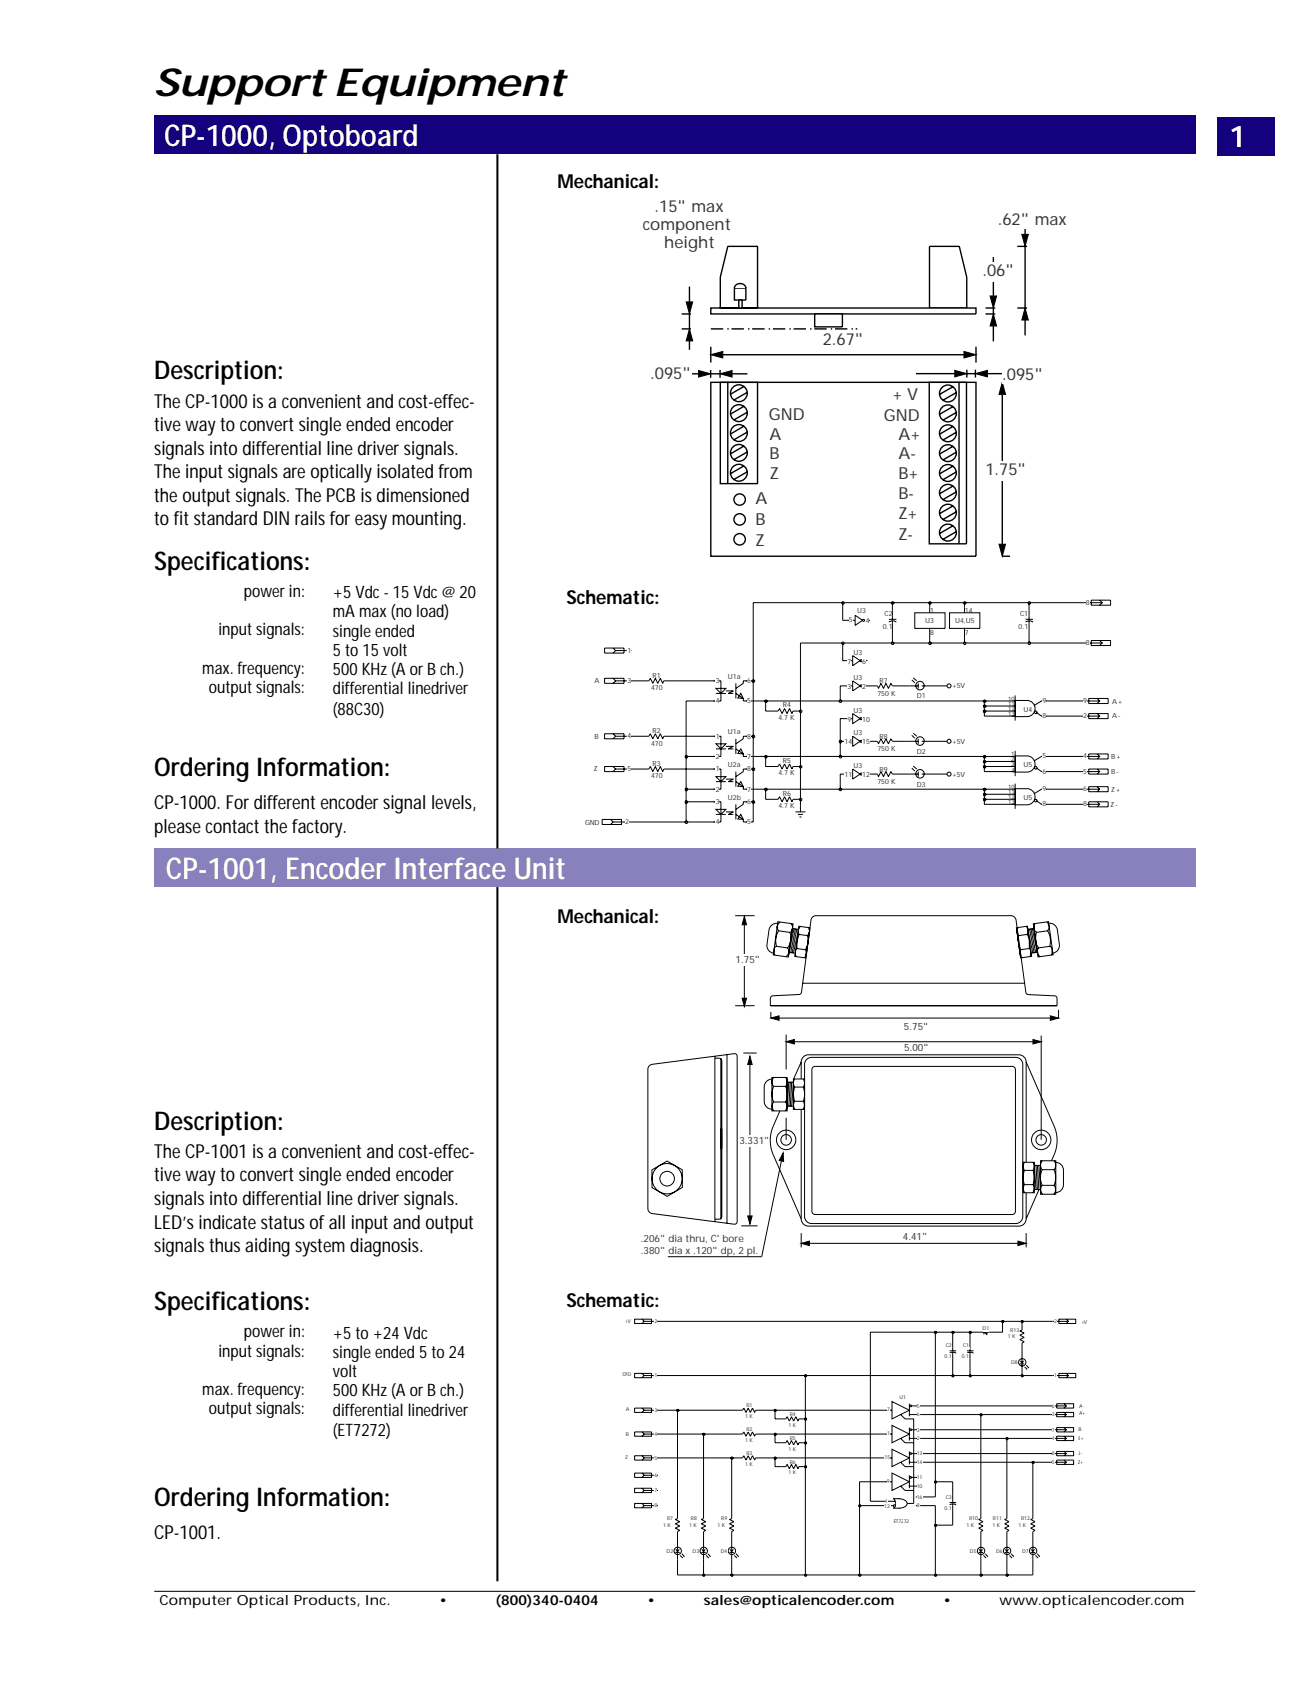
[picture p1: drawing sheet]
<svg xmlns="http://www.w3.org/2000/svg" width="216mm" height="279mm" viewBox="0 0 216 279" stroke-linecap="round" stroke-linejoin="round" font-family="sans-serif">
<path d="M25.4 262h171.4" fill="none" stroke="#000" stroke-width=".17"/>
<g fill="#13017d">
<path d="M25.4 19.1h171.4v6.3h-171.4z"/>
<path d="M200.4 19.3h9.6v6.3h-9.6z"/>
</g>
<path d="M117.1 63h43.6v28.6h-43.6z" fill="none" stroke="#000" stroke-width=".23"/>
<path d="M153 62.9h6.2v26.6h-6.2z" fill="#fff"/>
<g fill="none" stroke="#000" stroke-width=".23">
<path d="M153.1 40.6h4.9l1.2 5v5.1h-6.1zM118.6 63h6.2v16.6h-6.2zM119.9 63v16.6M122.5 76.7l-2.2 1.3M122.5 73.4l-2.2 1.3M122.5 70.2l-2.2 1.3M122.5 66.9l-2.2 1.3M122.5 63.6l-2.2 1.3M123.1 77.7l-2.2 1.2M123.1 74.4l-2.2 1.3M123.1 71.1l-2.2 1.3M123.1 67.9l-2.2 1.2"/>
<path d="M123.1 64.6l-2.2 1.3M153 63h6.2v26.5h-6.2zM156.9 63.7l-2.2 1.2M156.9 66.9l-2.2 1.3M156.9 70.2l-2.2 1.3M156.9 73.5l-2.2 1.3M156.9 76.8l-2.2 1.2M157.5 64.6l-2.2 1.3M157.5 67.9l-2.2 1.3M157.5 71.2l-2.2 1.3M157.5 74.5l-2.2 1.2M157.5 77.7l-2.2 1.3"/>
<path d="M157.9 63v26.5M156.9 80l-2.2 1.3M156.9 83.3l-2.2 1.3M156.9 86.6l-2.2 1.3M157.5 81l-2.2 1.3M157.5 84.3l-2.2 1.2M157.5 87.5l-2.2 1.3"/>
<circle cx="121.7" cy="77.8" r="1.39"/>
<circle cx="121.7" cy="68" r="1.39"/>
<circle cx="121.7" cy="71.3" r="1.39"/>
<circle cx="121.7" cy="64.7" r="1.39"/>
<circle cx="121.7" cy="74.6" r="1.39"/>
<circle cx="156.1" cy="77.9" r="1.39"/>
<circle cx="156.1" cy="64.8" r="1.39"/>
<circle cx="156.1" cy="68.1" r="1.39"/>
<circle cx="156.1" cy="71.3" r="1.39"/>
<circle cx="156.1" cy="74.6" r="1.39"/>
<circle cx="156.1" cy="84.4" r="1.39"/>
<circle cx="156.1" cy="81.1" r="1.39"/>
<circle cx="156.1" cy="87.7" r="1.39"/>
</g>
<path d="M117 50.7h43.7v1h-43.7z" fill="#fff"/>
<path d="M117.1 50.7h43.6v1h-43.6zM119.9 40.6h4.9v10.1h-6.2v-5.1z" fill="none" stroke="#000" stroke-width=".23"/>
<path d="M120.9 47.4h1.9v2h-1.9z" fill="#fff"/>
<path d="M120.9 47.4h1.9v2h-1.9z" fill="none" stroke="#000" stroke-width=".23"/>
<path d="M121.1 47l.5-.3h.4a.83 .83 0 0 1 .8 .7h-1.9z" fill="#fff"/>
<path d="M120.9 47.4a.87 .87 0 0 1 .8-.7h.4l.4 .2 .3 .5" fill="none" stroke="#000" stroke-width=".23"/>
<circle cx="121.8" cy="82.2" r="1.05" fill="#fff"/>
<circle cx="121.8" cy="82.2" r=".94" fill="none" stroke="#000" stroke-width=".23"/>
<circle cx="121.8" cy="85.5" r="1.06" fill="#fff"/>
<circle cx="121.8" cy="85.5" r=".94" fill="none" stroke="#000" stroke-width=".23"/>
<circle cx="121.8" cy="88.8" r="1.06" fill="#fff"/>
<circle cx="121.8" cy="88.8" r=".94" fill="none" stroke="#000" stroke-width=".23"/>
<path d="M121.7 49.4h.5v1.3h-.5z" fill="#fff"/>
<path d="M117.1 57.1v2.6M119 58.4h39.8M121.7 49.4h.5v1.3h-.5zM160.7 57.1v2.6" fill="none" stroke="#000" stroke-width=".23"/>
<path d="M117 58.4l2-.5v1zM158.7 57.9l2 .5-2 .5z" fill="#000"/>
<path d="M117.1 58.4l1.9-.5v1zM158.8 57.9l1.9 .5-1.9 .5z" fill="none" stroke="#000" stroke-width=".16"/>
<path d="M135.5 54.6h6.8v3.2h-6.8z" fill="#fff"/>
<path d="M165.1 63h1.2M165.1 64.9v24.7M165.1 91.6h1.2" fill="none" stroke="#000" stroke-width=".23"/>
<path d="M165.1 62.9l.5 2h-1.1zM164.5 89.6h1.1l-.5 2z" fill="#000"/>
<path d="M165.1 62.9l.5 2h-1.1zM164.5 89.6h1.1l-.5 2z" fill="none" stroke="#000" stroke-width=".16"/>
<path d="M162.3 75.9h6.8v3.2h-6.8z" fill="#fff"/>
<path d="M162.3 51.7h1.6M162.3 50.7h1.6M163.6 42.3v6.4M163.6 50.7v1M163.6 53.7v2.5" fill="none" stroke="#000" stroke-width=".23"/>
<path d="M163.6 51.7l.5 2h-1.1zM163 48.7h1.1l-.5 2z" fill="#000"/>
<path d="M163.1 48.7h1l-.5 2zM163.6 51.7l.5 2h-1z" fill="none" stroke="#000" stroke-width=".16"/>
<path d="M161.8 43.1h5.2v3.2h-5.2z" fill="#fff"/>
<path d="M168.8 36.1v2.5M167.5 50.7h1.6M167.5 40.6h1.6M168.8 40.6v10.1M168.8 52.7v2.5" fill="none" stroke="#000" stroke-width=".23"/>
<path d="M168.8 50.7l.5 2h-1zM168.3 38.6h1l-.5 2z" fill="#000"/>
<path d="M168.3 38.6h1l-.5 2zM168.8 50.7l.5 2h-1z" fill="none" stroke="#000" stroke-width=".16"/>
<path d="M164.3 34.8h11.5v2.9h-11.5z" fill="#fff"/>
<g fill="none" stroke="#000" stroke-width=".23">
<path d="M117.1 54.2h2M119.8 54.2h.2M120.5 54.2h2M123.2 54.2h.2M123.9 54.2h2M126.6 54.2h.2M127.3 54.2h2M130 54.2h.2M130.7 54.2h2M133.4 54.2h.2M134.1 54.2h2M136.8 54.2h.2"/>
<path d="M137.5 54.2h2M140.2 54.2h.3M140.9 54.2h.3"/>
</g>
<path d="M134.2 51.7h4.5v2.1h-4.5z" fill="#fff"/>
<path d="M112.3 51.7h1.5M112.3 54.2h1.5M113.5 47.2v2.5M113.5 51.7v2.5M113.5 56.1v1.5M134.2 51.7h4.5v2.1h-4.5z" fill="none" stroke="#000" stroke-width=".23"/>
<path d="M113 49.7h1.1l-.6 2zM113.5 54.1l.6 2h-1.1z" fill="#000"/>
<path d="M113 49.7h1.1l-.6 2zM113.5 54.1l.6 2h-1.1z" fill="none" stroke="#000" stroke-width=".16"/>
<g fill="#fff">
<path d="M126.6 66.9h5.7v2.9h-5.7z"/>
<path d="M126.7 70.2h1.7v2.9h-1.7z"/>
<path d="M126.7 73.3h1.6v2.9h-1.6z"/>
<path d="M126.8 76.5h1.2v3h-1.2z"/>
<path d="M124.4 80.8h1.8v2.9h-1.8z"/>
<path d="M124.4 84.2h1.6v3h-1.6z"/>
<path d="M124.4 87.6h1.2v3h-1.2z"/>
<path d="M147 63.6h4v3h-4z"/>
<path d="M145.6 67h5.7v3h-5.7z"/>
<path d="M148 70.2h3.3v2.9h-3.3z"/>
<path d="M148 73.3h2.6v2.9h-2.6z"/>
<path d="M148 76.5h3.1v3h-3.1z"/>
<path d="M148 80h2.4v2.9h-2.4z"/>
<path d="M148 83.2h2.9v3h-2.9z"/>
<path d="M148 86.7h2.2v2.9h-2.2z"/>
</g>
<path d="M108.7 61.5h6.4M117 60.9v1.3M117 61.5h1.6M118.6 60.9v1.3M120.6 61.5h2.5" fill="none" stroke="#000" stroke-width=".23"/>
<path d="M115 61l2 .5-2 .6zM118.6 61.5l2-.5v1.1z" fill="#000"/>
<path d="M115.1 61l1.9 .5-1.9 .6zM118.6 61.5l2-.5v1.1z" fill="none" stroke="#000" stroke-width=".16"/>
<path d="M107.1 60.1h6.8v2.9h-6.8z" fill="#fff"/>
<path d="M157.2 61l2 .5-2 .5zM160.6 61.5l2-.5v1z" fill="#000"/>
<path d="M157.2 61l2 .5-2 .6zM160.6 61.5l2-.5v1.1z" fill="none" stroke="#000" stroke-width=".16"/>
<path d="M150.8 61.5h6.4M162.6 61.5h2.6" fill="none" stroke="#000" stroke-width=".23"/>
<path d="M165.1 60.3h6.7v3h-6.7z" fill="#fff"/>
<path d="M159.2 61.5h1.4M159.2 60.9v1.3M160.6 60.9v1.3" fill="none" stroke="#000" stroke-width=".23"/>
<g fill="none" stroke="#000" stroke-width=".16">
<path d="M138.8 99.2v2.9h2M147 99.2v2.8M153.1 99.2v1.7M158.8 99.2v1.7M169.5 99.2v2.8M179.7 98.8h3.2v.8h-3.2zM181.1 98.8l.4 .4-.4 .4M181.6 99.2h-57.6v36.1h-1.6v-.4l-1.2-.8M99.6 106.7h3.2v.8h-3.2zM99.6 111.7h3.2v.8h-3.2zM101 111.7l.4 .4-.4 .4M101 106.7l.4 .4-.4 .4"/>
<path d="M101.3 112.1h5.6l.2-.4 .4 .8 .4-.8 .4 .8 .4-.8 .4 .8 .2-.4h9.4v3.3h-5.7v19.9M101.3 107.1h2.7M117.9 113.3h1.6l-.8 .9zM117.9 114.2h1.6M119.5 113.8h1.3l-.8 .4h.8M121.2 114.2l1.2 .8v.4h44.8M121.2 112.5v2.5M122 114.2l.4 .8-.9-.1zM124 112.1h-1.6v.4l-1.2 .8M126.1 115.4v1.7h2l.3-.4 .4 .8 .4-.8 .4 .8 .4-.8 .4 .8 .2-.4h1.2M138.8 105.9v2.9h1.6M140.4 118.3h-2v6.2"/>
<path d="M140.4 112.1l1.2 .8-1.2 .9zM140.4 107.9l1.2 .9-1.2 .8zM140.4 117.5l1.2 .8-1.2 .8zM140.4 112.9h-2v2.5M140.8 101.3l1.3 .8-1.3 .9zM142.1 118.3h.8M142.1 112.9h2.4l.2 .4 .4-.8 .4 .8 .4-.8 .4 .8 .4-.8 .3 .4h4.2M142.1 108.8h.8M142.5 102.1h.8M146.4 102.4a1.01 1.01 0 0 1 1.2 0M146.4 102h1.2M147 102.2v3.7"/>
<path d="M150.2 111.9l.4 .5M150.4 111.6l.6 .5M150.6 100.9h5v2.6h-5zM151.2 112.5v.8M151.8 112.9h4.2M153.1 103.4v2.5M156.4 100.9h5v2.6h-5zM158.8 103.4v2.5M162.1 115.4v2.5h5M162.1 116.2h5.1M162.1 117.1h5.1M167.2 115.3h1.9a1.33 1.33 0 0 1 1.4 1.4 1.33 1.33 0 0 1-1.4 1.3h-1.9"/>
<path d="M167.2 114.5v4.1M168.9 102h1.2M168.9 102.4a1.01 1.01 0 0 1 1.2 0M169.5 102.2v3.7M170.7 117.3l.8 .6h9.7M179.3 115h3.2v.8h-3.2zM179.3 117.5h3.2v.8h-3.2zM179.7 105.5h3.2v.8h-3.2zM180.7 115l.4 .4-.4 .4M180.7 117.5l.4 .4-.4 .4M181.1 105.5l.4 .4-.4 .4M181.2 115.4h-9.7l-1.2 .8"/>
<path d="M181.6 105.9h-49.8v27.8M99.2 134.9h3.2v.8h-3.2zM99.6 126.2h3.2v.8h-3.2zM99.6 120.8h3.2v.8h-3.2zM100.6 134.9l.4 .4-.4 .4M101 126.2l.4 .4-.4 .4M101 120.8l.4 .4-.4 .4M101.3 126.6h5.6l.2-.4 .4 .8 .4-.8 .4 .8 .4-.8 .4 .8 .2-.4h9.4v3.3h-5.7M101.3 121.2h5.6l.2-.4 .4 .8 .4-.8 .4 .8 .4-.8 .4 .8 .2-.4h9.4v3.3h-5.7M113 132h5.7v3.3h-17.8M117.9 122.5h1.6l-.8 .8zM117.9 127.9h1.6l-.8 .8z"/>
<path d="M117.9 133.3h1.6l-.8 .8zM117.9 123.3h1.6M117.9 128.7h1.6M117.9 134.1h1.6M119.5 122.9h1.3l-.8 .4h.8M119.5 128.3h1.3l-.8 .4h.8M119.5 133.7h1.3l-.8 .4h.8M121.2 123.3l1.2 .8v.4h44.8M121.2 128.7l1.2 .8v.4h44.8M121.2 121.6v2.5M121.2 127v2.5M121.2 132.4v2.5"/>
<path d="M122 123.3l.4 .8-.9-.1zM122 128.7l.4 .8-.9-.1zM122 134.1l.4 .8-.9-.1zM124 126.6h-1.6v.4l-1.2 .9M124 121.2h-1.6v.4l-1.2 .9M124 132h-1.6v.4l-1.2 .9M126.1 124.5v1.7h2l.3-.4 .4 .8 .4-.8 .4 .8 .4-.8 .4 .8 .2-.4h1.2M126.1 129.9v1.7h2l.3-.4 .4 .8 .4-.8 .4 .8 .4-.8 .4 .8 .2-.4h1.2M131 133.7h1.6M131.4 134.1h.8M131.7 134.5h.3M138.4 122.1h2"/>
<path d="M140.4 127.4h-2v2.5M140.4 121.2l1.2 .9-1.2 .8zM140.4 126.6l1.2 .8-1.2 .9zM142.1 127.4h2.4l.2 .5 .4-.9 .4 .9 .4-.9 .4 .9 .4-.9 .3 .4h4.2M142.1 122.1h2.4l.2 .4 .4-.9 .4 .9 .4-.9 .4 .9 .4-.9 .3 .5h4.2M150.2 121.1l.4 .5M150.2 126.5l.4 .4M150.4 120.7l.6 .5M150.4 126.1l.6 .5M151.2 121.6v.9M151.2 127v.9M151.8 127.4h4.2"/>
<path d="M151.8 122.1h4.2M162.1 126.2h5.1M162.1 124.5v2.5h5M162.1 129.9v2.5h5M162.1 125.4h5.1M162.1 130.8h5.1M162.1 131.6h5.1M167.2 124.5h1.9a1.33 1.33 0 0 1 1.4 1.3 1.33 1.33 0 0 1-1.4 1.3h-1.9M167.2 129.9h1.9a1.33 1.33 0 0 1 1.4 1.3 1.33 1.33 0 0 1-1.4 1.3h-1.9M167.2 123.6v4.2M167.2 129v4.2M170.7 126.5l.8 .5h9.7"/>
<path d="M170.7 131.8l.8 .6h9.7M179.3 126.6h3.2v.8h-3.2zM179.3 124.1h3.2v.9h-3.2zM179.3 129.5h3.2v.9h-3.2zM179.3 132h3.2v.8h-3.2zM180.7 124.1l.4 .4-.4 .5M180.7 126.6l.4 .4-.4 .4M180.7 129.5l.4 .4-.4 .5M180.7 132l.4 .4-.4 .4M181.2 124.5h-9.7l-1.2 .8M181.2 129.9h-9.7l-1.2 .8"/>
<circle cx="138.8" cy="99.3" r=".21"/>
<circle cx="147" cy="99.3" r=".21"/>
<circle cx="153.1" cy="99.3" r=".21"/>
<circle cx="158.9" cy="99.3" r=".21"/>
<circle cx="169.5" cy="99.3" r=".21"/>
<circle cx="124.1" cy="112.1" r=".21"/>
<circle cx="126.1" cy="115.5" r=".21"/>
<circle cx="131.9" cy="117.1" r=".21"/>
<circle cx="138.4" cy="115.5" r=".21"/>
<circle cx="138.8" cy="105.9" r=".21"/>
<circle cx="141.8" cy="112.9" r=".17"/>
<circle cx="141.8" cy="118.3" r=".17"/>
<circle cx="141.8" cy="108.8" r=".17"/>
<circle cx="142.2" cy="102.1" r=".16"/>
<circle cx="147" cy="105.9" r=".21"/>
<circle cx="151.5" cy="112.9" r=".7"/>
<circle cx="153.1" cy="105.9" r=".21"/>
<circle cx="156.3" cy="112.9" r=".33"/>
<circle cx="158.9" cy="105.9" r=".21"/>
<circle cx="162.1" cy="117.1" r=".21"/>
<circle cx="162.1" cy="115.5" r=".21"/>
<circle cx="162.1" cy="116.3" r=".21"/>
<circle cx="169.5" cy="105.9" r=".21"/>
<circle cx="170.6" cy="117.3" r=".21"/>
<circle cx="113" cy="124.6" r=".21"/>
<circle cx="113" cy="132.1" r=".21"/>
<circle cx="113" cy="130" r=".21"/>
<circle cx="113" cy="135.4" r=".21"/>
<circle cx="124.1" cy="132.1" r=".21"/>
<circle cx="124.1" cy="121.3" r=".21"/>
<circle cx="124.1" cy="126.7" r=".21"/>
<circle cx="126.1" cy="124.6" r=".21"/>
<circle cx="126.1" cy="130" r=".21"/>
<circle cx="131.9" cy="126.2" r=".2"/>
<circle cx="131.9" cy="131.6" r=".2"/>
<circle cx="138.4" cy="130" r=".2"/>
<circle cx="138.4" cy="122.1" r=".2"/>
<circle cx="138.4" cy="124.6" r=".21"/>
<circle cx="141.8" cy="127.4" r=".17"/>
<circle cx="141.8" cy="122.1" r=".17"/>
<circle cx="151.5" cy="127.4" r=".7"/>
<circle cx="151.5" cy="122" r=".7"/>
<circle cx="156.3" cy="122.1" r=".33"/>
<circle cx="156.3" cy="127.5" r=".33"/>
<circle cx="162.1" cy="124.6" r=".21"/>
<circle cx="162.1" cy="125.4" r=".21"/>
<circle cx="162.1" cy="130.8" r=".21"/>
<circle cx="162.1" cy="126.2" r=".21"/>
<circle cx="162.1" cy="130" r=".21"/>
<circle cx="162.1" cy="131.6" r=".21"/>
<circle cx="170.6" cy="126.4" r=".21"/>
<circle cx="170.6" cy="131.8" r=".21"/>
</g>
<g fill="#fff">
<path d="M123 111.5h.6v1.4h-.6z"/>
<path d="M123 114.8h.6v1.4h-.6z"/>
<path d="M117.9 111.5h.5v1.4h-.5z"/>
<path d="M117.9 114.8h.5v1.4h-.5z"/>
<path d="M123 120.6h.6v1.4h-.6z"/>
<path d="M123 123.9h.6v1.5h-.6z"/>
<path d="M117.9 120.6h.5v1.4h-.5z"/>
<path d="M117.9 123.9h.5v1.5h-.5z"/>
<path d="M123 126h.6v1.4h-.6z"/>
<path d="M123 129.3h.6v1.4h-.6z"/>
<path d="M117.9 126h.5v1.4h-.5z"/>
<path d="M117.9 129.3h.5v1.4h-.5z"/>
<path d="M123 131.4h.6v1.4h-.6z"/>
<path d="M123 134.7h.6v1.4h-.6z"/>
<path d="M117.9 131.4h.5v1.4h-.5z"/>
<path d="M117.9 134.7h.5v1.4h-.5z"/>
<path d="M103.3 126h.6v1.4h-.6z"/>
<path d="M103.3 120.6h.6v1.4h-.6z"/>
<path d="M103.3 111.4h.6v1.4h-.6z"/>
<path d="M102.9 134.7h.6v1.4h-.6z"/>
<path d="M103.3 106.5h.6v1.4h-.6z"/>
<path d="M139.6 112.4h.5v1.5h-.5z"/>
<path d="M142 112.4h.6v1.5h-.6z"/>
<path d="M139.1 121.6h1.2v1.4h-1.2z"/>
<path d="M142 121.6h1.2v1.4h-1.2z"/>
<path d="M139.1 127h1.2v1.4h-1.2z"/>
<path d="M142 127h1.2v1.4h-1.2z"/>
<path d="M139.6 108.3h.5v1.4h-.5z"/>
<path d="M142 108.3h.6v1.4h-.6z"/>
<path d="M142.6 101.5h.5v1.4h-.5z"/>
<path d="M139.6 117.8h.5v1.5h-.5z"/>
<path d="M142 117.8h1.2v1.5h-1.2z"/>
<path d="M139.8 101.5h.6v1.4h-.6z"/>
<path d="M178.4 114.8h.6v1.4h-.6z"/>
<path d="M178.4 117.2h.6v1.5h-.6z"/>
<path d="M178.4 123.9h.6v1.4h-.6z"/>
<path d="M178.4 126.4h.6v1.4h-.6z"/>
<path d="M178.4 129.3h.6v1.4h-.6z"/>
<path d="M178.4 131.8h.6v1.4h-.6z"/>
<path d="M171.7 123.9h.6v1.4h-.6z"/>
<path d="M171.7 126.4h.6v1.4h-.6z"/>
<path d="M171.7 129.3h.6v1.4h-.6z"/>
<path d="M171.7 131.8h.6v1.4h-.6z"/>
<path d="M171.7 114.8h.6v1.4h-.6z"/>
<path d="M171.7 117.2h.6v1.5h-.6z"/>
<path d="M178.8 98.6h.6v1.4h-.6z"/>
<path d="M178.8 105.3h.6v1.4h-.6z"/>
</g>
<path d="M25.4 139.7h171.4v6.3h-171.4z" fill="#8980be"/>
<path d="M81.9 25.4v114.3M81.9 146v114.3" fill="none" stroke="#000" stroke-width=".34"/>
<g fill="none" stroke="#000" stroke-width=".16">
<path d="M122.6 152.3v12M122.6 150.9l.3 1.4h-.7zM133.8 151l.5-.2h32.2a.84 .84 0 0 1 .8 .7l1.7 12 .3 .3 4.5 .2 .3 .3v1.3h-47.2v-1.2l.2-.4 4.5-.3 .4-.2 1.6-12zM122.2 164.3h.7l-.3 1.4zM126.9 167.6l1.4-.3v.7zM127.1 177.7a1.27 1.27 0 0 0-1.2 1.2v2.5a1.26 1.26 0 0 0 1.2 1.2M127.1 177.4h2.5v5.5h-2.5zM127.4 178.9h2a3 3 0 0 1 0 2.5h-2a3.3 3.3 0 0 1 0-2.5zM127.4 177.4a1.14 1.14 0 0 0 0 1.5M128.3 167.6h44.7M129.4 177.4a1.14 1.14 0 0 1 0 1.5M129.5 171.5l1.3-.3v.7z"/>
<path d="M129.6 178.2h1.1l-.3 3.9M129.6 177.8v4.7M129.9 178.1l-.3 4h1.1M130.2 178.2l-.3 3.9M130.4 178.2l-.2 3.9M130.7 177.6h1.8v5.1h-1.8zM130.8 171.5h39.3M130.9 179h1.4a3.3 3.3 0 0 1 0 2.3M130.9 179l-.2 1.4 .2 .9a1.22 1.22 0 0 0 0 1.3M130.9 177.7a1.25 1.25 0 0 0 0 1.3M132.2 161.9h36.5M132.3 177.7a1.24 1.24 0 0 1 0 1.3"/>
<path d="M132.5 175.2v25.1a1.15 1.15 0 0 0 1.1 1.1h33.7a1.15 1.15 0 0 0 1.1-1.1v-25.1M132.5 175.2a1.15 1.15 0 0 1 1.1-1.1h33.7a1.15 1.15 0 0 1 1.1 1.1M134 175.6h33l.2 .5v23.6l-.5 .3-32.7-.1-.3-.5v-23.3zM169 174.9l4.8 11.1 .2 1 .1 1.1-.2 1.1-.3 .9M170.1 171.2l1.4 .3-1.4 .4zM171.5 170.5v17.2M173 167.3l1.3 .3-1.3 .4zM127.3 185.4l-.4 1.9v1l.2 1.1 4.8 11.3M127.4 181.4a1.13 1.13 0 0 0 0 1.5M129.4 181.4a1.13 1.13 0 0 1-.1 1.5M130.9 181.3h1.4M132.3 181.3a1.22 1.22 0 0 1 0 1.3"/>
<path d="M131.9 203v2.4M131.9 204.7l1.4-.4v.8zM133.3 204.7h34.3M167.6 204.3l1.4 .4-1.4 .4zM169 203v2.4"/>
<circle cx="129.5" cy="187.7" r=".87"/>
<circle cx="129.5" cy="187.7" r="1.6"/>
<circle cx="171.5" cy="187.7" r=".87"/>
<circle cx="171.5" cy="187.7" r="1.6"/>
</g>
<path d="M122.6 150.9l.3 1.3h-.7zM122.2 164.3h.7l-.3 1.4zM126.9 167.6l1.4-.4v.8zM129.5 171.5l1.3-.4v.8zM170.1 171.1l1.4 .4-1.4 .4zM173 167.2l1.3 .4-1.3 .4zM131.9 204.7l1.4-.4v.8zM167.6 204.3l1.4 .4-1.4 .4z" fill="#000"/>
<path d="M121.1 157.2h4v1.8h-4z" fill="#fff"/>
<path d="M107 175.4l.4-.2 13.6-1.7 .4 .2v27.4a.42 .42 0 0 1-.5 .5l-13.5-1.8-.3-.1-.3-.3-.1-.3v-23.1zM117.7 173.9v27.2M117.8 174.2l.9 .1 .2 .3v25.7l-.2 .4h-.2M118.7 174.2v26.5M119.7 173.6v27.8M123.5 175.3v24.9M123.5 173.9l.4 1.4h-.8zM118.7 185.9h.2v3.2h-.2zM117.8 200.7h.7M123.1 200.2h.8l-.4 1.4z" fill="none" stroke="#000" stroke-width=".16"/>
<path d="M123.5 173.9l.4 1.4h-.8zM123.1 200.2h.8l-.4 1.4z" fill="#000"/>
<path d="M121.8 186.9h4.7v1.8h-4.7z" fill="#fff"/>
<g fill="none" stroke="#000" stroke-width=".16">
<path d="M121.1 150.8h3.2M127.8 155.8l2 .3M128.1 152a1.26 1.26 0 0 0-1.5 1.1l-.3 2.4a1.26 1.26 0 0 0 1.1 1.4M128.1 151.8l2.5 .3-.8 5.5-2.5-.4zM128.2 153.2l1.9 .3M128.4 151.8a.91 .91 0 0 0-.2 1.4l-.3 .9-.2 .8 .2 .9-.3 .1-.1 .3v.8l.1 .2M130.1 153.5l.2 .7-.2 1.3-.4 .6a.91 .91 0 0 1-.2 1.4M130.3 152.1a.98 .98 0 0 1-.1 1.4M130.5 152.9l1 .1-.8 3.9M130.6 152.5l-.7 4.7M130.8 152.9l-.9 3.9 1.1 .1M131 152.9l-.8 3.9"/>
<path d="M131.2 153l-.8 3.9M131.2 156.2l-.2 .3v.7l.1 .3M131.3 156.2l1.4 .2M131.6 152.5l1.8 .3-.7 4.9-1.8-.2zM131.6 153.8l1.4 .3M131.8 152.5l-.2 .3a1.14 1.14 0 0 0 0 1l-.4 1.6v.8M132.6 156.3l.2 .2v.7l-.3 .5M133.2 152.8l.1 .6-.3 .7 .1 1.1-.5 1.2M133.3 153.1l-.6 4.3M167.4 152.7l1.8-.2 .7 5-1.8 .2zM167.4 153.1l.6 4.3M167.6 152.8l-.1 .2v.6l.3 .5"/>
<path d="M167.8 154.1l-.2 .6 .5 1.7M168.1 156.3l-.1 .7 .1 .5 .2 .2M169 152.5l.3 .4v.7l-.1 .2 .3 .7v1.7M169.2 153.8l-1.4 .2M169.5 156.2l-1.4 .2M169.5 156.2l.2 .3v.7l-.1 .3M169.5 153l.8 3.9M169.8 152.9l.8 3.9M170 152.9l.8 3.9M170.2 152.1l2.5-.4 .7 5.5-2.5 .4zM170.2 152.5l.7 4.7M170.3 152.9l-1 .1 .8 3.9"/>
<path d="M170.4 152.1l-.1 .2v.8l.4 .4a2.94 2.94 0 0 0 .3 2.6M170.8 156.8l-1 .1M171 156.1l-.2 .4 .1 .5 .4 .5M172.4 151.8l.1 .1a1.01 1.01 0 0 1 0 1.3l.4 .9 .1 .8-.1 .9 .2 .1 .1 .3v.8l-.1 .2M172.6 153.2l-2 .3M172.7 152a1.26 1.26 0 0 1 1.4 1.1M172.9 155.8l-1.9 .3M174.1 153.1l.4 2.4M174.5 155.5a1.27 1.27 0 0 1-1.1 1.4M121.1 165.6h3.2M122.4 173.4h2.2M126.9 166.6v1"/>
<path d="M129.5 170.3v5.8M131.9 174.9a1.19 1.19 0 0 1 1.2-1.2h34.7a1.18 1.18 0 0 1 1.2 1.2v16.5M131.9 174.9l-1.2 2.8M131.9 174.9v2.7M174.3 166.3v1.3M107.4 192.6l2.5-1.4 2.5 1.4v2.9l-2.5 1.5-2.5-1.5zM128.4 182.9l-1.1 2.5M128.7 191.1l-3.3 15.8h-15.4M129 189.8v1.4l-.7-.1zM129.5 184v3.7M131.9 182.7v18a1.19 1.19 0 0 0 1.2 1.2h34.7a1.18 1.18 0 0 0 1.2-1.2M168.5 191.4h1.8v5h-1.8z"/>
<path d="M168.5 191.7v4.3M168.7 192.7a3.3 3.3 0 0 0 0 2.3M168.7 191.4a1.24 1.24 0 0 0 0 1.3h1.4l.2 1.4-.2 .9M169 196.4v4.3M170.1 191.4a1.24 1.24 0 0 1 0 1.3M170.1 195a1.23 1.23 0 0 1 0 1.4M170.1 195h-1.4a1.23 1.23 0 0 0 0 1.4M170.6 191.9l.2 4M170.8 191.9l.3 4M171.1 191.9l.3 4h-1.1M171.1 195.9l-2.1 4.8M171.4 191.9h-1.1l.3 4"/>
<path d="M171.4 191.1h2.5v5.5h-2.5zM171.4 191.5v4.8M171.6 192.6h2M171.6 191.1a1.14 1.14 0 0 0 0 1.5M171.6 192.6a2.98 2.98 0 0 0 0 2.6M173.6 191.1a1.14 1.14 0 0 1 0 1.5M173.6 195.1a1.13 1.13 0 0 1-.1 1.5M173.6 195.2l-2-.1a1.13 1.13 0 0 0 .1 1.5M173.6 192.6a3.3 3.3 0 0 1 0 2.6M173.6 190.1l-.4 1M173.9 191.4a1.26 1.26 0 0 1 1.2 1.3M175.1 192.7v2.4a1.27 1.27 0 0 1-1.2 1.2"/>
<path d="M122.1 201.8h2.7"/>
<circle cx="109.9" cy="194.1" r="2.49"/>
<circle cx="109.9" cy="194.1" r="1.2"/>
</g>
<path d="M129 189.8v1.4l-.7-.1z" fill="#000"/>
<g fill="#fff">
<path d="M178.1 217.3h.5v1h-.5z"/>
<path d="M178.5 217.3h.6v1h-.6z"/>
<path d="M102.9 217.1h.5v.9h-.5z"/>
<path d="M103.4 217.1h.5v.9h-.5z"/>
<path d="M147.2 250h.4v1h-.4z"/>
<path d="M147.5 250h.5v1h-.5z"/>
<path d="M148 250h.4v1h-.4z"/>
<path d="M148.4 250h.4v1h-.4z"/>
<path d="M148.8 250h.5v1h-.5z"/>
<path d="M149.3 250h.4v1h-.4z"/>
<path d="M177.5 240.3h.4v.9h-.4z"/>
<path d="M177.9 240.3h.5v.9h-.5z"/>
<path d="M177.6 236.3h.5v1h-.5z"/>
<path d="M178 236.3h.5v1h-.5z"/>
<path d="M177.7 232.3h.6v1h-.6z"/>
<path d="M178.2 232.3h.5v1h-.5z"/>
<path d="M177.6 238.9h.4v1h-.4z"/>
<path d="M177.9 238.9h.3v1h-.3z"/>
<path d="M177.6 234.9h.5v1h-.5z"/>
<path d="M178 234.9h.2v1h-.2z"/>
<path d="M177.7 231.1h.6v1h-.6z"/>
<path d="M178.2 231.1h.2v1h-.2z"/>
<path d="M102.5 225.9h.6v1h-.6z"/>
<path d="M102.9 225.9h.6v1h-.6z"/>
<path d="M103.4 225.9h.5v1h-.5z"/>
<path d="M102.9 239.5h.5v1h-.5z"/>
<path d="M103.1 235.7h.5v1h-.5z"/>
<path d="M103.1 231.6h.6v1h-.6z"/>
</g>
<g fill="none" stroke="#000" stroke-width=".16">
<path d="M104.5 239.7h2.8v.7h-2.8zM104.5 226.1h2.8v.7h-2.8zM104.5 231.8h2.8v.7h-2.8zM104.5 235.8h2.8v.7h-2.8zM105.7 239.7l.4 .3-.4 .4M105.7 235.8l.4 .3-.4 .4M105.7 231.8l.4 .4-.4 .3M105.7 226.1l.4 .4-.4 .3M106 236.1h1.6M106 232.2h1.6M106 226.5h1.6M122.3 232.2l.2-.4 .4 .7 .3-.7 .4 .7 .3-.7 .4 .7 .1-.3"/>
<path d="M129.4 233.6l.2-.3 .4 .7 .3-.7 .4 .7 .4-.7 .3 .7 .2-.4M129.4 237.5l.2-.3 .4 .7 .3-.7 .4 .7 .4-.7 .3 .7 .2-.4M173.7 231.5h2M173.7 232.9h2M173.7 235.4h2M173.7 236.8h2M173.7 239.3h2M174 239h2.8v.7h-2.8zM174 235h2.8v.8h-2.8zM174 236.5h2.8v.7h-2.8zM174 231.1h2.8v.7h-2.8zM174 232.5h2.8v.8h-2.8z"/>
<path d="M175.2 231.1l.4 .4-.4 .3M175.2 232.5l.4 .4-.4 .4M175.2 235l.4 .4-.4 .4M175.2 236.5l.4 .3-.4 .4M175.2 239l.4 .3-.4 .4M106 240h1.6M129.4 241.5l.2-.4 .4 .7 .3-.7 .4 .7 .4-.7 .3 .7 .2-.3M173.7 240.8h2M174 240.4h2.8v.7h-2.8zM175.2 240.4l.4 .4-.4 .3"/>
</g>
<path d="M122.7 232.8h1.3v1h-1.3z" fill="#fff"/>
<g fill="none" stroke="#000" stroke-width=".16">
<path d="M104.5 217.2h2.8v.7h-2.8zM105.7 217.2l.4 .4-.4 .3M106 217.6h1.6M174 217.6h2M174.4 217.2h2.8v.7h-2.8zM175.6 217.2l.3 .4-.3 .3M122.3 236.1l.2-.3 .4 .7 .3-.7 .4 .7 .3-.7 .4 .7 .1-.4M146.5 236.1h.4M146.5 232.2h.4M146.9 238.6l2.9 1.4-2.9 1.5zM146.9 234.7l2.9 1.4-2.9 1.4zM146.9 230.8l2.9 1.4-2.9 1.4z"/>
<path d="M148.3 232.9l.7 .7h1.5v13.9M148.3 236.8l.7 .7h1.5M174 226.5h2M174.4 226.1h2.8v.7h-2.8zM175.6 226.1l.3 .4-.3 .3M122.3 240l.2-.3 .4 .7 .3-.7 .4 .7 .3-.7 .4 .7 .1-.4M146.2 247.2h1.2M146.5 244h.4M146.5 240h.4M146.9 242.5l2.9 1.5-2.9 1.4zM147.1 246.7a.67 .67 0 0 1 .4 .8M147.5 247.5a.7 .7 0 0 1-.4 .8"/>
<path d="M148 246.7a1.35 1.35 0 0 1 1.4 .8 1.12 1.12 0 0 1-1.4 .8M148.3 240.8l.7 .7h1.5M148.3 244.7l.7 .7h1.5"/>
</g>
<circle cx="147.3" cy="247.9" r=".21" fill="#fff"/>
<g fill="none" stroke="#000" stroke-width=".16">
<path d="M149.8 231.1v2.1M149.8 235v2.2M149.8 239v2.1M149.8 232.9h1M149.8 236.8h1M150.5 231.5h.3M150.5 235.4h.3M150.5 239.3h.3M146.2 247.9h.8M147.1 246.7h1.1M147.1 248.3h1.1M149.4 247.5h1.1"/>
<path d="M149.8 242.9v2.1M149.8 240.8h1M149.8 244.7h1M150.5 243.2h.3"/>
<circle cx="150" cy="239.3" r=".14"/>
<circle cx="150" cy="231.5" r=".14"/>
<circle cx="150" cy="235.4" r=".14"/>
<circle cx="147.3" cy="247.9" r=".18"/>
<circle cx="150" cy="243.3" r=".14"/>
</g>
<path d="M148.1 229.6h1.1v1h-1.1z" fill="#fff"/>
<g fill="none" stroke="#000" stroke-width=".16">
<path d="M161.2 255.6h.7M161.5 254.7v.4M161.5 255.6v1.2M162 256.1l.4 .4M162.2 255.8l.5 .5"/>
<circle cx="161.6" cy="255.3" r=".61"/>
</g>
<path d="M161.2 255.1h.7l-.4 .6zM162.3 256.4l.1 .1-.2-.1zM162.5 256.2l.1-.1 .1 .2z" fill="#000"/>
<path d="M159.7 255h1.1v.9h-1.1z" fill="#fff"/>
<path d="M161.5 250l-.3 .2 .7 .3-.7 .4 .7 .3-.7 .4 .7 .4-.4 .2" fill="none" stroke="#000" stroke-width=".16"/>
<g fill="#fff">
<path d="M159.2 250.7h1.3v1h-1.3z"/>
<path d="M159.6 249.6h1.4v1h-1.4z"/>
</g>
<g fill="none" stroke="#000" stroke-width=".16">
<path d="M165.5 255.6h.7M165.8 254.7v.4M165.8 255.6v1.2M166.2 256.1l.5 .4M166.5 255.8l.5 .5"/>
<circle cx="165.9" cy="255.3" r=".61"/>
</g>
<path d="M165.5 255.1h.7l-.4 .6zM166.6 256.4l.1 .1-.2-.1zM166.7 256.2l.2-.1 .1 .2z" fill="#000"/>
<path d="M164 255h1.1v.9h-1.1z" fill="#fff"/>
<path d="M165.8 250l-.3 .2 .7 .3-.7 .4 .7 .3-.7 .4 .7 .4-.4 .2" fill="none" stroke="#000" stroke-width=".16"/>
<g fill="#fff">
<path d="M163.5 250.7h1.2v1h-1.2z"/>
<path d="M163.5 249.6h1.5v1h-1.5z"/>
</g>
<g fill="none" stroke="#000" stroke-width=".16">
<path d="M169.7 255.6h.8M170.1 254.7v.4M170.1 255.6v1.2M170.5 256.1l.5 .4M170.8 255.8l.4 .5"/>
<circle cx="170.1" cy="255.3" r=".61"/>
</g>
<path d="M169.7 255.1h.8l-.4 .6zM170.8 256.4h.1l.1 .1zM171 256.2l.2-.1v.2z" fill="#000"/>
<path d="M168.3 255h1.1v.9h-1.1z" fill="#fff"/>
<path d="M170.1 250l-.4 .2 .8 .3-.8 .4 .8 .3-.8 .4 .8 .4-.4 .2" fill="none" stroke="#000" stroke-width=".16"/>
<g fill="#fff">
<path d="M167.7 250.7h1.3v1h-1.3z"/>
<path d="M168.2 249.6h1.4v1h-1.4z"/>
</g>
<g fill="none" stroke="#000" stroke-width=".16">
<path d="M111.2 255.6h.7M111.6 254.7v.4M111.6 255.6v1.2M112 256.1l.4 .4M112.3 255.8l.4 .5"/>
<circle cx="111.6" cy="255.3" r=".61"/>
</g>
<path d="M111.2 255.1h.7l-.3 .6zM112.3 256.4h.1v.1zM112.5 256.2l.1-.1 .1 .2z" fill="#000"/>
<path d="M109.8 255h1.1v.9h-1.1z" fill="#fff"/>
<path d="M111.6 250l-.4 .2 .7 .3-.7 .4 .7 .3-.7 .4 .7 .4-.3 .2" fill="none" stroke="#000" stroke-width=".16"/>
<g fill="#fff">
<path d="M109.2 250.7h1.3v1h-1.3z"/>
<path d="M109.9 249.6h1v1h-1z"/>
</g>
<g fill="none" stroke="#000" stroke-width=".16">
<path d="M115.5 255.6h.7M115.9 254.7v.4M115.9 255.6v1.2M116.3 256.1l.4 .4M116.6 255.8l.4 .5"/>
<circle cx="115.9" cy="255.3" r=".61"/>
</g>
<path d="M115.5 255.1h.7l-.3 .6zM116.6 256.4l.1 .1-.1-.1zM116.8 256.2l.1-.1 .1 .2z" fill="#000"/>
<path d="M114.1 255h1v.9h-1z" fill="#fff"/>
<path d="M115.9 250l-.4 .2 .7 .3-.7 .4 .7 .3-.7 .4 .7 .4-.3 .2" fill="none" stroke="#000" stroke-width=".16"/>
<g fill="#fff">
<path d="M113.5 250.7h1.3v1h-1.3z"/>
<path d="M113.8 249.6h1v1h-1z"/>
</g>
<g fill="none" stroke="#000" stroke-width=".16">
<path d="M120.1 255.6h.8M120.5 254.7v.4M120.5 255.6v1.2M120.9 256.1l.5 .4M121.2 255.8l.4 .5"/>
<circle cx="120.5" cy="255.3" r=".61"/>
</g>
<path d="M120.1 255.1h.8l-.4 .6zM121.2 256.4h.1l.1 .1zM121.4 256.2l.2-.1v.2z" fill="#000"/>
<path d="M118.7 255h1.1v.9h-1.1z" fill="#fff"/>
<path d="M120.5 250l-.4 .2 .8 .3-.8 .4 .8 .3-.8 .4 .8 .4-.4 .2" fill="none" stroke="#000" stroke-width=".16"/>
<g fill="#fff">
<path d="M118.1 250.7h1.3v1h-1.3z"/>
<path d="M118.8 249.6h1v1h-1z"/>
</g>
<path d="M161.9 219.3h.1M162 219.3l.5-.3v.7zM162 219v.7M162.5 219.3h.5" fill="none" stroke="#000" stroke-width=".16"/>
<path d="M162 219.3l.5-.3v.7z" fill="#000"/>
<path d="M161.8 218.3h1.1v1h-1.1z" fill="#fff"/>
<path d="M159.2 222.8a.89 .89 0 0 1 1.1 0M159.2 222.4h1.1M159.7 221.8v.6M159.7 222.6v.3" fill="none" stroke="#000" stroke-width=".16"/>
<g fill="#fff">
<path d="M158.6 221h1v1h-1z"/>
<path d="M158.4 222.9h1.1v1h-1.1z"/>
</g>
<path d="M156.4 222.4h1.1M156.4 222.8a.89 .89 0 0 1 1.1 0M156.9 221.8v.6M156.9 222.6v.3" fill="none" stroke="#000" stroke-width=".16"/>
<g fill="#fff">
<path d="M155.7 221h1v1h-1z"/>
<path d="M155.5 222.9h1.2v1h-1.2z"/>
</g>
<g fill="none" stroke="#000" stroke-width=".16">
<path d="M104.5 242.5h2.8v.7h-2.8zM104.5 245h2.8v.7h-2.8zM104.5 247.5h2.8v.7h-2.8zM105.7 242.5l.4 .4-.4 .3M105.7 245l.4 .4-.4 .3M105.7 247.5l.4 .4-.4 .3M106 242.9h1.6M106 245.4h1.6M106 247.9h1.6M156.4 247.4h1.1M156.4 247.8a.89 .89 0 0 1 1.1 0M156.9 246.8v.6"/>
<path d="M156.9 247.6v.3"/>
</g>
<g fill="#fff">
<path d="M155.7 246h1v1h-1z"/>
<path d="M155.5 247.9h1.2v1h-1.2z"/>
</g>
<g fill="none" stroke="#000" stroke-width=".16">
<path d="M168 224.5h.7M168.3 223.6v.4M168.3 224.5v1.3M168.7 225l.5 .5M169 224.8l.5 .5"/>
<circle cx="168.3" cy="224.3" r=".61"/>
</g>
<path d="M167.9 224h.8l-.4 .6zM169.1 225.3l.1 .2-.2-.1zM169.2 225.1l.2-.1v.3z" fill="#000"/>
<path d="M166.5 223.9h1.1v1h-1.1z" fill="#fff"/>
<path d="M168.3 219l-.3 .1 .7 .4-.7 .3 .7 .4-.7 .4 .7 .3-.4 .2" fill="none" stroke="#000" stroke-width=".16"/>
<g fill="#fff">
<path d="M166 219.6h1.2v1h-1.2z"/>
<path d="M166.4 218.5h1.4v1h-1.4z"/>
</g>
<g fill="none" stroke="#000" stroke-width=".16">
<path d="M107.6 217.6h66.4M154 219.3v27.2h-3.2M156.9 219.3v2.5M159.7 219.3v2.5M161.9 219.3h-18.6v27.9h2.9M165.1 217.6v1.7h-2.1M168.3 217.6v1.4M107.6 232.2h14.7M107.6 236.1h14.7M107.6 226.5h66.4M111.6 232.2v17.8M115.9 236.1v13.9"/>
<path d="M124.4 232.2h22.1M124.4 236.1h22.1M127.6 232.2v1.4h1.8M127.6 236.1v1.4h1.8M131.6 233.6h1M131.6 237.5h1M132.6 226.5v32.8M150.1 231.5h.4M150.1 235.4h.4M150.1 239.3h.4M150.8 231.5h22.9M150.8 235.4h22.9"/>
<path d="M150.8 236.8h22.9M150.8 239.3h22.9M150.8 232.9h22.9M156.9 222.9v3.6M159.7 222.9v3.6M161.5 232.9v17.1M165.8 236.8v13.2M168.3 221.1v2.5M168.3 225.8v.7M107.6 240h14.7M107.6 247.9h.8M107.6 242.9h.8"/>
<path d="M107.6 245.4h.8M111.6 252.2v2.5M111.6 256.8v2.5h58.5v-2.5M115.9 252.2v2.5M115.9 256.8v2.5M120.5 240v10M120.5 252.2v2.5M120.5 256.8v2.5M124.4 240h22.1M127.6 240v1.5h1.8M131.6 241.5h1M141.6 247.9h4.9"/>
<path d="M146.5 244h-4.9v15.3M150.1 243.2h.4M150.8 243.2h.7M150.8 244.7h.7M150.8 247.9h3.2v11.4M150.8 240.8h22.9M154 244h2.9v2.8M156.9 247.9v3.2h-2.9M161.5 252.2v2.5M161.5 256.8v2.5M165.8 252.2v2.5M165.8 256.8v2.5"/>
<path d="M170.1 240.8v9.2M170.1 252.2v2.5"/>
<circle cx="154.1" cy="219.4" r=".18"/>
<circle cx="156.9" cy="219.4" r=".18"/>
<circle cx="159.8" cy="219.4" r=".18"/>
<circle cx="165.1" cy="217.6" r=".18"/>
<circle cx="168.3" cy="217.6" r=".18"/>
<circle cx="111.6" cy="232.2" r=".18"/>
<circle cx="115.9" cy="236.1" r=".18"/>
<circle cx="127.7" cy="236.1" r=".18"/>
<circle cx="127.7" cy="232.2" r=".18"/>
<circle cx="132.7" cy="237.6" r=".18"/>
<circle cx="132.7" cy="226.5" r=".18"/>
<circle cx="132.7" cy="233.7" r=".18"/>
<circle cx="156.9" cy="226.5" r=".18"/>
<circle cx="159.8" cy="226.5" r=".18"/>
<circle cx="161.6" cy="232.9" r=".18"/>
<circle cx="165.8" cy="236.9" r=".18"/>
<circle cx="168.3" cy="226.5" r=".18"/>
<circle cx="115.9" cy="259.3" r=".18"/>
<circle cx="120.5" cy="240.1" r=".18"/>
<circle cx="120.5" cy="259.3" r=".18"/>
<circle cx="127.7" cy="240.1" r=".18"/>
<circle cx="132.7" cy="241.5" r=".18"/>
<circle cx="132.7" cy="259.3" r=".18"/>
<circle cx="141.6" cy="247.9" r=".18"/>
<circle cx="141.6" cy="259.3" r=".18"/>
<circle cx="154.1" cy="251.1" r=".18"/>
<circle cx="154.1" cy="259.3" r=".18"/>
<circle cx="154.1" cy="244" r=".18"/>
<circle cx="161.6" cy="259.3" r=".18"/>
<circle cx="165.8" cy="259.3" r=".18"/>
<circle cx="170.1" cy="240.8" r=".18"/>
</g>
<g fill="#000">
<circle cx="154.1" cy="219.4" r=".22"/>
<circle cx="156.9" cy="219.4" r=".21"/>
<circle cx="159.8" cy="219.4" r=".22"/>
<circle cx="165.1" cy="217.6" r=".22"/>
<circle cx="168.3" cy="217.6" r=".22"/>
<circle cx="111.6" cy="232.2" r=".22"/>
<circle cx="115.9" cy="236.1" r=".22"/>
<circle cx="127.7" cy="236.1" r=".22"/>
<circle cx="127.7" cy="232.2" r=".22"/>
<circle cx="132.7" cy="237.6" r=".21"/>
<circle cx="132.7" cy="226.5" r=".22"/>
<circle cx="132.7" cy="233.7" r=".22"/>
<circle cx="156.9" cy="226.5" r=".22"/>
<circle cx="159.8" cy="226.5" r=".22"/>
<circle cx="161.6" cy="232.9" r=".22"/>
<circle cx="165.8" cy="236.9" r=".22"/>
<circle cx="168.3" cy="226.5" r=".22"/>
<circle cx="115.9" cy="259.3" r=".22"/>
<circle cx="120.5" cy="240.1" r=".22"/>
<circle cx="120.5" cy="259.3" r=".22"/>
<circle cx="127.7" cy="240.1" r=".22"/>
<circle cx="132.7" cy="241.5" r=".21"/>
<circle cx="132.7" cy="259.3" r=".22"/>
<circle cx="141.6" cy="247.9" r=".21"/>
<circle cx="141.6" cy="259.3" r=".22"/>
<circle cx="154.1" cy="259.3" r=".22"/>
<circle cx="154.1" cy="251.1" r=".22"/>
<circle cx="154.1" cy="244" r=".22"/>
<circle cx="161.6" cy="259.3" r=".22"/>
<circle cx="165.8" cy="259.3" r=".22"/>
<circle cx="170.1" cy="240.8" r=".22"/>
</g>
<g fill="#fff">
<path d="M107.8 239.6h.4v1h-.4z"/>
<path d="M107.8 235.7h.4v1h-.4z"/>
<path d="M107.8 231.8h.4v1h-.4z"/>
<path d="M107.8 242.5h.4v1h-.4z"/>
<path d="M107.8 245h.4v1h-.4z"/>
<path d="M107.8 247.5h.4v1h-.4z"/>
<path d="M107.8 226.1h.4v1h-.4z"/>
<path d="M107.8 217.1h.4v1h-.4z"/>
<path d="M173.2 231.1h.5v1h-.5z"/>
<path d="M173.2 232.5h.5v1h-.5z"/>
<path d="M173.2 235h.5v1h-.5z"/>
<path d="M173.2 236.4h.5v1h-.5z"/>
<path d="M173.2 238.9h.5v1h-.5z"/>
<path d="M173.2 240.3h.5v1h-.5z"/>
<path d="M173.6 217.1h.4v1h-.4z"/>
<path d="M173.6 226.1h.4v1h-.4z"/>
<path d="M151 231.1h.4v1h-.4z"/>
<path d="M151 232.5h.4v1h-.4z"/>
<path d="M151 235h.4v1h-.4z"/>
<path d="M151 236.4h.4v1h-.4z"/>
<path d="M151 238.9h.9v1h-.9z"/>
<path d="M151 240.3h.9v1h-.9z"/>
<path d="M151 242.8h.9v1h-.9z"/>
<path d="M151 244.3h.9v1h-.9z"/>
<path d="M151 247.5h.4v1h-.4z"/>
<path d="M151 246.1h.9v1h-.9z"/>
<path d="M146.1 231.7h.4v1h-.4z"/>
<path d="M146.1 235.6h.4v1h-.4z"/>
<path d="M145.7 239.5h.9v1h-.9z"/>
<path d="M146.1 243.5h.4v1h-.4z"/>
<path d="M145.7 246.7h.4v1h-.4z"/>
<path d="M145.6 247.6h1v1h-1z"/>
</g>
<text font-size="6.3" x="25.2" y="15.8">Support Equipment</text>
<g font-size="4.9" fill="#fff">
<text x="27" y="24">CP-1000, Optoboard</text>
<text x="202.5" y="24.2">1</text>
<text x="27.3" y="144.7">CP-1001, Encoder Interface Unit</text>
</g>
<g font-size="4.2">
<text x="25.4" y="62.4">Description:</text>
<text x="25.4" y="93.8">Specifications:</text>
<text x="25.4" y="127.8">Ordering Information:</text>
<text x="25.4" y="186">Description:</text>
<text x="25.4" y="215.7">Specifications:</text>
<text x="25.4" y="247.9">Ordering Information:</text>
</g>
<g font-size="3.2">
<text x="91.8" y="31">Mechanical:</text>
<text x="25.4" y="67.1">The CP-1000 is a convenient and cost-effec-</text>
<text x="25.4" y="71">tive way to convert single ended encoder</text>
<text x="25.4" y="74.8">signals into differential line driver signals.</text>
<text x="25.4" y="78.7">The input signals are optically isolated from</text>
<text x="25.4" y="82.6">the output signals. The PCB is dimensioned</text>
<text x="25.4" y="86.5">to fit standard DIN rails for easy mounting.</text>
<text x="93.3" y="99.5">Schematic:</text>
<text x="25.4" y="133.2">CP-1000. For different encoder signal levels,</text>
<text x="25.4" y="137.1">please contact the factory.</text>
<text x="91.8" y="151.9">Mechanical:</text>
<text x="25.4" y="190.7">The CP-1001 is a convenient and cost-effec-</text>
<text x="25.4" y="194.5">tive way to convert single ended encoder</text>
<text x="25.4" y="198.4">signals into differential line driver signals.</text>
<text x="25.4" y="202.3">LED’s indicate status of all input and output</text>
<text x="25.4" y="206.2">signals thus aiding system diagnosis.</text>
<text x="93.3" y="215.3">Schematic:</text>
<text x="25.4" y="253.4">CP-1001.</text>
</g>
<g font-size="2.8">
<text x="40.2" y="98.3">power in:</text>
<text x="54.8" y="98.5">+5 Vdc - 15 Vdc @ 20</text>
<text x="54.8" y="101.6">mA max (no load)</text>
<text x="36" y="104.6">input signals:</text>
<text x="54.8" y="104.8">single ended</text>
<text x="54.8" y="108">5 to 15 volt</text>
<text x="33.3" y="111">max. frequency:</text>
<text x="54.8" y="111.2">500 KHz (A or B ch.)</text>
<text x="34.4" y="114.1">output signals:</text>
<text x="54.8" y="114.3">differential linedriver</text>
<text x="54.8" y="117.7">(88C30)</text>
<text x="40.2" y="220.2">power in:</text>
<text x="54.8" y="220.4">+5 to +24 Vdc</text>
<text x="36" y="223.4">input signals:</text>
<text x="54.8" y="223.6">single ended 5 to 24</text>
<text x="54.8" y="226.7">volt</text>
<text x="33.3" y="229.7">max. frequency:</text>
<text x="34.4" y="232.9">output signals:</text>
<text x="54.8" y="229.9">500 KHz (A or B ch.)</text>
<text x="54.8" y="233.1">differential linedriver</text>
<text x="54.8" y="236.4">(ET7272)</text>
</g>
<g font-size="2.7" fill="#363639">
<text x="107.8" y="34.9">.15&quot; max</text>
<text x="105.9" y="37.9">component</text>
<text x="109.4" y="40.8">height</text>
<text x="164.3" y="37">.62&quot; max</text>
<text x="161.8" y="45.4">.06&quot;</text>
<text x="135.5" y="56.8">2.67&quot;</text>
<text x="107.1" y="62.3">.095&quot;</text>
<text x="147" y="65.9">+ V</text>
<text x="165.1" y="62.6">.095&quot;</text>
<text x="126.6" y="69.1">GND</text>
<text x="145.6" y="69.3">GND</text>
<text x="126.7" y="72.4">A</text>
<text x="126.7" y="75.5">B</text>
<text x="148" y="72.4">A+</text>
<text x="148" y="75.5">A-</text>
<text x="124.4" y="83">A</text>
<text x="126.8" y="78.8">Z</text>
<text x="148" y="78.8">B+</text>
<text x="148" y="82.2">B-</text>
<text x="162.3" y="78.2">1.75&quot;</text>
<text x="124.4" y="86.5">B</text>
<text x="124.4" y="89.9">Z</text>
<text x="148" y="85.5">Z+</text>
<text x="148" y="88.9">Z-</text>
</g>
<g font-size="2.3">
<text x="26.2" y="264.3">Computer Optical Products, Inc.</text>
<text x="72.4" y="264.3">•</text>
<text x="81.7" y="264.3">(800)340-0404</text>
<text x="106.6" y="264.3">•</text>
<text x="115.9" y="264.3">sales@opticalencoder.com</text>
<text x="155.4" y="264.3">•</text>
<text x="164.6" y="264.3">www.opticalencoder.com</text>
</g>
<g font-size="1.6" fill="#363639">
<text x="121.1" y="158.6">1.75&quot;</text>
<text x="148.9" y="169.6">5.75&quot;</text>
<text x="148.9" y="173.1">5.00&quot;</text>
<text x="121.8" y="188.3">3.331&quot;</text>
<text x="105.5" y="204.5">.206&quot; dia thru, C' bore</text>
<text x="105.5" y="206.4">.380&quot; dia x .120&quot; dp, 2 pl.</text>
<text x="148.7" y="204.2">4.41&quot;</text>
</g>
<g font-size="1.2" fill="#363639">
<text x="141.2" y="101">U3</text>
<text x="145.7" y="101.4">C2</text>
<text x="153.2" y="100.8">1</text>
<text x="158.9" y="100.8">14</text>
<text x="168" y="101.4">C1</text>
<text x="178.8" y="99.6">8</text>
<text x="103.3" y="107.5">1</text>
<text x="139.8" y="102.5">5</text>
<text x="140.6" y="107.8">U3</text>
<text x="142.6" y="102.5">4</text>
<text x="145.4" y="103.5">0.1</text>
<text x="152.4" y="102.6">U3</text>
<text x="153.2" y="104.5">8</text>
<text x="157.3" y="102.6">U4,U5</text>
<text x="158.9" y="104.5">7</text>
<text x="167.7" y="103.5">0.1</text>
<text x="178.8" y="106.3">8</text>
<text x="97.9" y="112.4">A</text>
<text x="103.3" y="112.4">3</text>
<text x="107.2" y="113.6">470</text>
<text x="107.5" y="111.6">R1</text>
<text x="117.9" y="112.5">3</text>
<text x="119.9" y="111.8">U1a</text>
<text x="123" y="112.5">6</text>
<text x="139.6" y="113.4">3</text>
<text x="139.6" y="109.3">7</text>
<text x="140.6" y="111.9">U3</text>
<text x="142" y="113.4">2</text>
<text x="142" y="109.3">6</text>
<text x="144.8" y="112.5">R7</text>
<text x="156.9" y="113.3">+5V</text>
<text x="117.9" y="115.8">4</text>
<text x="123" y="115.8">5</text>
<text x="128.2" y="118.5">4.7 K</text>
<text x="128.9" y="116.5">R4</text>
<text x="139.6" y="118.8">9</text>
<text x="140.6" y="117.3">U3</text>
<text x="142" y="118.8">10</text>
<text x="144.5" y="114.6">750 K</text>
<text x="151" y="115">D1</text>
<text x="168.6" y="117.1">U4</text>
<text x="171.7" y="115.8">9</text>
<text x="171.7" y="118.2">8</text>
<text x="178.4" y="115.8">9</text>
<text x="178.4" y="118.2">2</text>
<text x="183.1" y="116">A+</text>
<text x="183.1" y="118.2">A-</text>
<text x="97.9" y="121.7">B</text>
<text x="103.3" y="121.6">4</text>
<text x="107.2" y="122.8">470</text>
<text x="107.5" y="120.7">R2</text>
<text x="117.9" y="121.6">1</text>
<text x="117.9" y="124.9">2</text>
<text x="119.9" y="120.9">U1a</text>
<text x="123" y="121.6">8</text>
<text x="123" y="124.9">7</text>
<text x="128.9" y="125.6">R5</text>
<text x="139.1" y="122.6">14</text>
<text x="140.6" y="121.1">U3</text>
<text x="142" y="122.6">15</text>
<text x="144.5" y="123.7">750 K</text>
<text x="144.8" y="121.6">R8</text>
<text x="151" y="124.1">D2</text>
<text x="156.9" y="122.5">+5V</text>
<text x="171.7" y="124.9">5</text>
<text x="178.4" y="124.9">4</text>
<text x="183" y="124.9">B +</text>
<text x="97.8" y="126.9">Z</text>
<text x="103.3" y="127">5</text>
<text x="107.2" y="128.2">470</text>
<text x="107.5" y="126.1">R3</text>
<text x="117.9" y="127">1</text>
<text x="117.9" y="130.3">2</text>
<text x="119.9" y="126.3">U2a</text>
<text x="119.9" y="131.7">U2b</text>
<text x="123" y="127">8</text>
<text x="123" y="130.3">7</text>
<text x="128.2" y="127.7">4.7 K</text>
<text x="128.9" y="131">R6</text>
<text x="139.1" y="128">11</text>
<text x="140.6" y="126.5">U3</text>
<text x="142" y="128">12</text>
<text x="144.5" y="129.1">750 K</text>
<text x="144.8" y="127">R9</text>
<text x="151" y="129.5">D3</text>
<text x="156.9" y="127.9">+5V</text>
<text x="166.5" y="127.2">4</text>
<text x="168.6" y="126.3">U5</text>
<text x="168.6" y="131.7">U5</text>
<text x="171.7" y="127.4">6</text>
<text x="171.7" y="130.3">9</text>
<text x="178.4" y="127.4">5</text>
<text x="178.4" y="130.3">6</text>
<text x="183" y="130.4">Z+</text>
<text x="183" y="127.4">B -</text>
<text x="96.4" y="135.8">GND</text>
<text x="102.9" y="135.7">2</text>
<text x="117.9" y="132.4">3</text>
<text x="117.9" y="135.7">4</text>
<text x="123" y="132.4">6</text>
<text x="123" y="135.7">5</text>
<text x="128.2" y="133.1">4.7 K</text>
<text x="171.7" y="132.8">8</text>
<text x="178.4" y="132.8">8</text>
<text x="182.9" y="132.8">Z-</text>
</g>
<g font-size="1" fill="#363639">
<text x="166" y="116.2">11</text>
<text x="166" y="117.9">13</text>
<text x="166" y="115.4">10</text>
<text x="166" y="117.1">12</text>
<text x="166.5" y="125.4">2</text>
<text x="166.5" y="124.5">1</text>
<text x="166" y="130.8">11</text>
<text x="166" y="131.6">12</text>
<text x="166" y="129.9">10</text>
<text x="166.5" y="126.2">3</text>
<text x="166" y="132.4">13</text>
</g>
<g font-size=".9" fill="#363639">
<text x="102.9" y="217.8">+V</text>
<text x="107.8" y="217.9">2</text>
<text x="155.7" y="221.8">C2</text>
<text x="158.6" y="221.8">C1</text>
<text x="161.8" y="219">D1</text>
<text x="166" y="220.3">1 K</text>
<text x="166.4" y="219.3">R13</text>
<text x="173.6" y="217.9">2</text>
<text x="178.1" y="218">+V</text>
<text x="102.5" y="226.6">GND</text>
<text x="107.8" y="226.8">1</text>
<text x="155.5" y="223.6">0.1</text>
<text x="158.4" y="223.6">0.1</text>
<text x="166.5" y="224.6">D8</text>
<text x="173.6" y="226.8">1</text>
<text x="103.1" y="232.3">A</text>
<text x="107.8" y="232.5">3</text>
<text x="122.7" y="233.5">1 K</text>
<text x="122.9" y="231.7">R1</text>
<text x="130.1" y="233.1">R4</text>
<text x="146.1" y="232.4">7</text>
<text x="148.1" y="230.3">U1</text>
<text x="151" y="231.8">5</text>
<text x="151" y="233.2">6</text>
<text x="173.2" y="231.8">6</text>
<text x="173.2" y="233.2">3</text>
<text x="177.7" y="233">A+</text>
<text x="177.7" y="231.8">A-</text>
<text x="103.1" y="236.4">B</text>
<text x="107.8" y="236.4">4</text>
<text x="122.7" y="237.4">1 K</text>
<text x="122.9" y="235.6">R2</text>
<text x="122.9" y="239.5">R3</text>
<text x="129.8" y="234.9">1 K</text>
<text x="129.8" y="238.8">1 K</text>
<text x="130.1" y="237">R5</text>
<text x="146.1" y="236.3">1</text>
<text x="151" y="235.7">3</text>
<text x="151" y="237.1">2</text>
<text x="151" y="239.6">13</text>
<text x="173.2" y="235.7">7</text>
<text x="173.2" y="237.1">4</text>
<text x="173.2" y="239.6">8</text>
<text x="177.6" y="237">B+</text>
<text x="177.6" y="239.6">Z-</text>
<text x="177.6" y="235.6">B-</text>
<text x="102.9" y="240.2">Z</text>
<text x="107.8" y="240.3">5</text>
<text x="107.8" y="243.2">6</text>
<text x="107.8" y="245.7">7</text>
<text x="122.7" y="241.3">1 K</text>
<text x="129.8" y="242.7">1 K</text>
<text x="130.1" y="241">R6</text>
<text x="145.7" y="240.2">15</text>
<text x="146.1" y="244.2">9</text>
<text x="151" y="241.1">14</text>
<text x="151" y="243.6">11</text>
<text x="151" y="245">10</text>
<text x="173.2" y="241.1">5</text>
<text x="177.5" y="241">Z+</text>
<text x="107.8" y="248.2">8</text>
<text x="109.2" y="251.4">1 K</text>
<text x="109.9" y="250.3">R7</text>
<text x="113.5" y="251.4">1 K</text>
<text x="113.8" y="250.3">R8</text>
<text x="118.1" y="251.4">1 K</text>
<text x="118.8" y="250.3">R9</text>
<text x="145.6" y="248.3">12</text>
<text x="145.7" y="247.4">4</text>
<text x="147.2" y="250.7">ET7272</text>
<text x="151" y="248.2">8</text>
<text x="151" y="246.8">16</text>
<text x="155.5" y="248.6">0.1</text>
<text x="155.7" y="246.7">C3</text>
<text x="159.2" y="251.4">1 K</text>
<text x="159.6" y="250.3">R10</text>
<text x="163.5" y="251.4">1 K</text>
<text x="163.5" y="250.3">R11</text>
<text x="167.7" y="251.4">1 K</text>
<text x="168.2" y="250.3">R12</text>
<text x="109.8" y="255.7">D2</text>
<text x="114.1" y="255.7">D3</text>
<text x="118.7" y="255.7">D4</text>
<text x="159.7" y="255.7">D5</text>
<text x="164" y="255.7">D6</text>
<text x="168.3" y="255.7">D7</text>
</g>
</svg>
